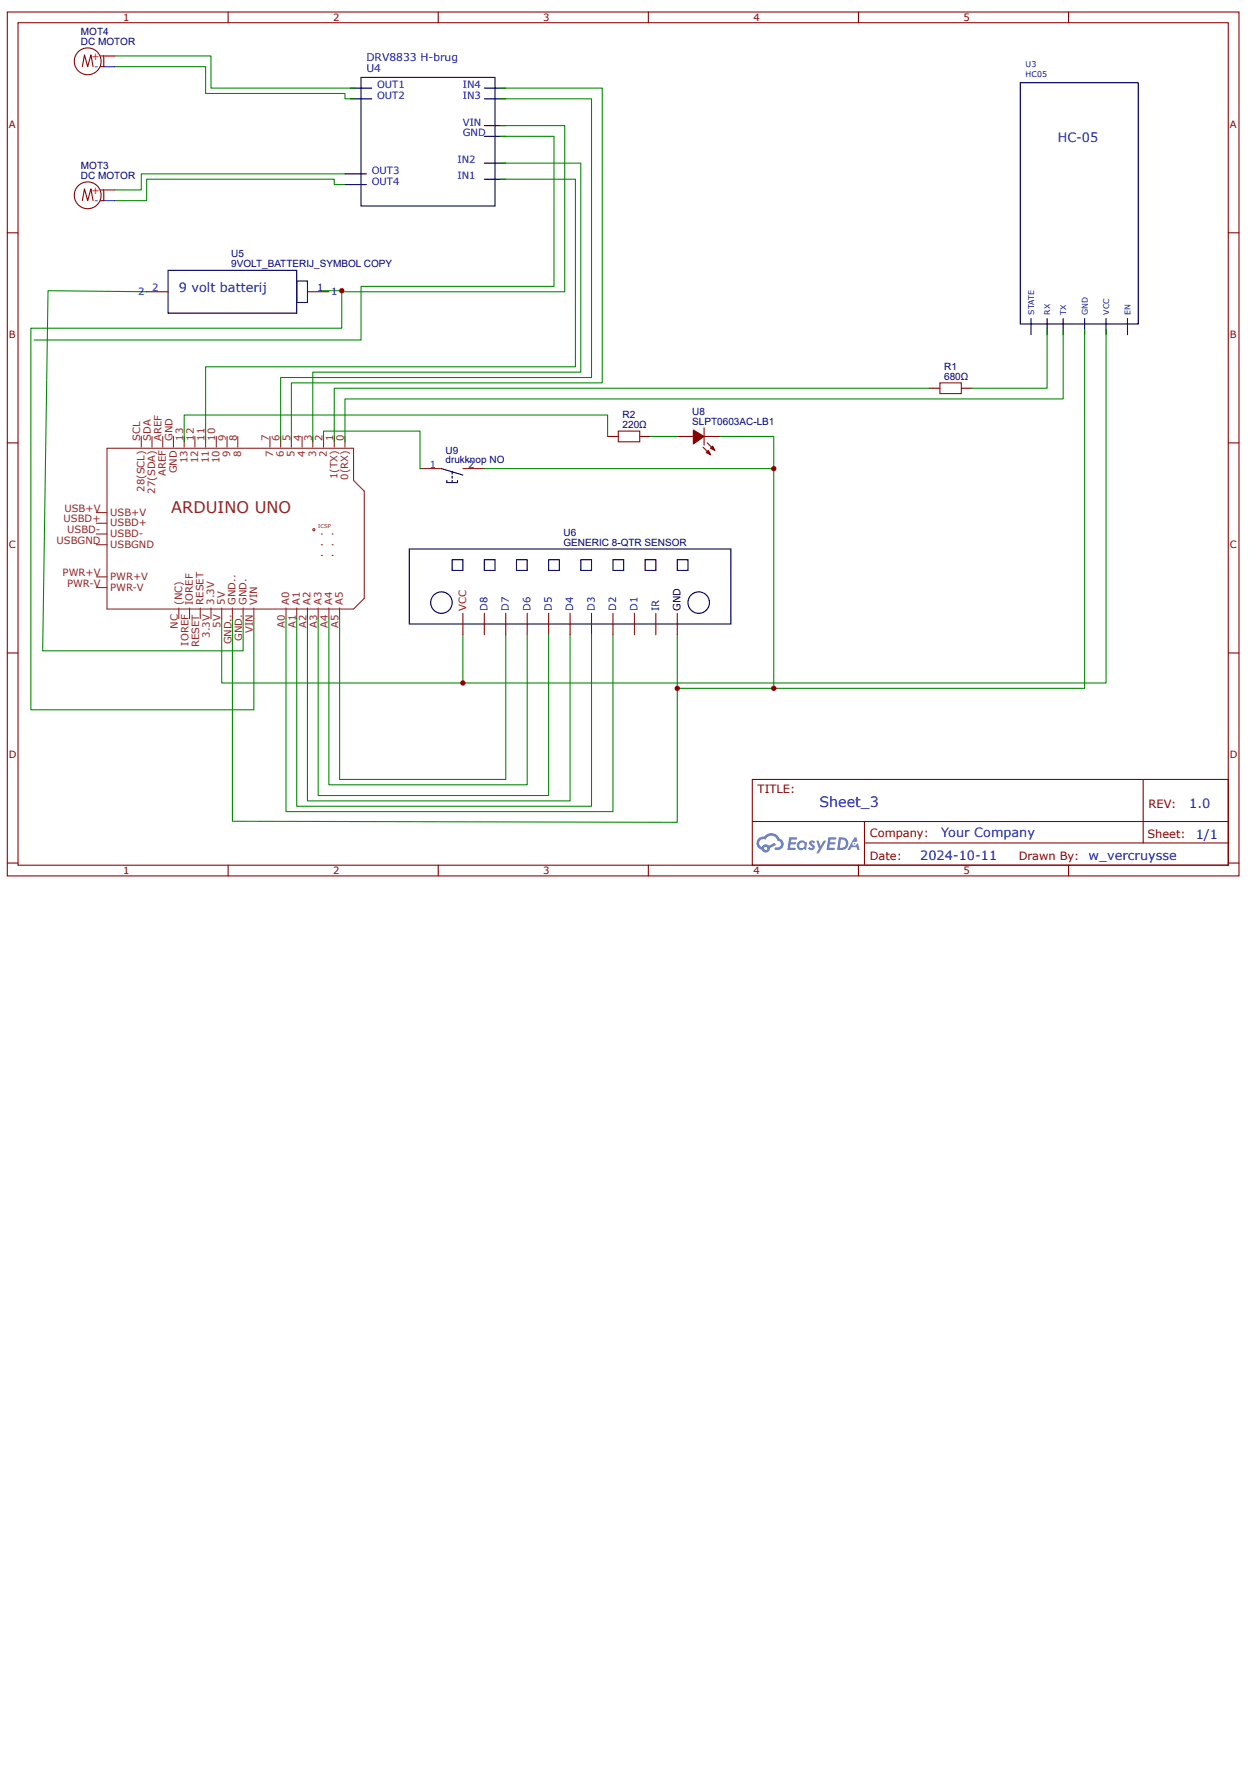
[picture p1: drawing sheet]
<svg xmlns="http://www.w3.org/2000/svg" width="210mm" height="297mm" viewBox="0 0 210 297" stroke-linecap="round" stroke-linejoin="round" font-family="sans-serif">
<g fill="none" stroke="#800" stroke-width=".18">
<path d="M1.2 2h205.5v144.2h-205.5zM3 3.8h201.9v140.6h-201.9zM38.1 2v1.8M73.1 2v1.8M108.2 2v1.8M143.2 2v1.8M178.3 2v1.8M1.2 38.8h1.8M204.9 38.8h1.8M1.2 73.9h1.8M204.9 73.9h1.8M1.2 109h1.8"/>
<path d="M204.9 109h1.8M125.5 130.1h79.4v14.3h-79.4zM125.5 137.1h79.4M144.2 137.1v7.1M190.7 130.1v10.6M1.2 144h1.8M38.1 144.4v1.8M73.1 144.4v1.8M108.2 144.4v1.8M143.2 144.4v1.8M144.2 140.7h60.7M178.3 144.4v1.8"/>
<path d="M204.9 144h1.8"/>
</g>
<g fill="#58f">
<path d="M135.1 140.3l.4-.1 .3 .1 .2 .2-.2 .3a.23 .23 0 0 0-.2-.2 .23 .23 0 0 0-.2 .1 .74 .74 0 0 1 .4 1l-.6 .1-.4-.2 .2-.3 .4 .2 .2-.2a.89 .89 0 0 1-.6-.8z"/>
<path d="M136.2 140.3h.4l.3 .9 .5-.9h.5l-1.3 2.1h-.4l.4-.8z"/>
<path d="M131.7 139.7l1.3 .1v.1l-.2 .2h-.8v.4h.7l.2 .2-.2 .2h-.8l-.1 .6h.8h.1v.3h-1.3z"/>
<path d="M138.2 139.7l1.3 .1 .1 .1-.2 .2h-.8l-.1 .4h.8l.1 .2-.2 .2h-.8v.6h.7h.2v.3h-1.4z"/>
<path d="M142.6 139.7h.3l.2 .7-.3 .1a.35 .35 0 0 0-.6 .2 .35 .35 0 0 0 .3 .4 .35 .35 0 0 0 .4-.3l.2-.1 .3 1.1h-.4l-.1-.4h-.8l-.3 .4h-.4z"/>
<path d="M140 139.7l-.3 2.1h.6a1.06 1.06 0 0 0 1.2-1.1 1.06 1.06 0 0 0-1.2-1zM140.3 140.1a.72 .72 0 0 1 .8 .8 .72 .72 0 0 1-1 .6z"/>
<path d="M133.3 140.4a.78 .78 0 0 0-.2 1.1 .78 .78 0 0 0 1.1 .2l.3 .1 .1-1.1-.3-.2a.71 .71 0 0 0-1-.1zM133.3 141a.47 .47 0 0 1 .9 0 .47 .47 0 0 1-.9 0z"/>
<path d="M126.5 139.9a1.12 1.12 0 0 0 .6 1.9 .71 .71 0 0 0 .8 .5 .71 .71 0 0 0 .6-.8l1-.5-.3-.4-.9 .5a.72 .72 0 0 0-1.2 .2 .7 .7 0 0 1-.4-.9 .7 .7 0 0 1 1-.3 1.05 1.05 0 0 1 1.1-.6 1.05 1.05 0 0 1 1 .8 .58 .58 0 0 1 .5 .7 .58 .58 0 0 1-.9 .4l-.2 .2a.89 .89 0 0 0 1.1 .1 .96 .96 0 0 0 .4-1 .96 .96 0 0 0-.6-.8 1.54 1.54 0 0 0-2.7-.3h-.3zM127.5 141.6a.27 .27 0 0 1 .5 0 .27 .27 0 0 1-.5 0z"/>
<circle cx="142.6" cy="140.8" r=".13"/>
</g>
<g fill="none" stroke="#080" stroke-width=".18">
<path d="M19.1 11.1h15.2v4.5h23.3v.9h1.7M19.1 9.3h16.1v5.4h24.1M83.5 14.7h17v49.2h-51.9v9.8M83.5 16.5h15.2v46.5h-51.9v10.7M57.6 30.8h-1.8v-.9h-31.3v3.6h-5.4M57.6 29h-34v2.7h-4.5M83.5 21h10.7v27.7h-36.8l-.4-.2M83.5 22.8h8.9v25h-32.2v8.9h-54.5M83.5 27.2h13.4v34.9h-44.7v11.6M83.5 29.9h12.5v31.3h-61.7v12.5M24.5 48.7l-16.5-.2-.9 60.1h33.5v-5.4M53.4 48.5h3.6v6.3h-51.8v63.6h37.2v-15.2"/>
<path d="M174.7 54.9v9.9h-12.5M177.4 54.9v11.7h-119.8v7.1M181 54.9v60h-68M184.5 54.9v59.1h-107.3M155 64.8h-99.2v8.9M37 103.2v10.8h40.2v-8.1M38.8 103.2v33.8l74.2 .2v-31.3"/>
</g>
<g fill="none" stroke="#000" stroke-width=".18">
<path d="M58.4 14.7h3.6M58.4 16.5h3.6M60.2 12.9h22.4v21.5h-22.4zM80.8 14.7h3.6M80.8 16.5h3.6M170.2 13.8h19.7v40.2h-19.7zM57.6 30.8h3.5M57.6 29h3.5M80.8 29.9h3.6M80.8 27.2h3.6M80.8 22.8h3.6M80.8 21h3.6"/>
<path d="M28 45.1h21.5v7.2h-21.5zM49.5 46.9h1.8v3.6h-1.8zM172 53.2v2.6M174.7 53.2v2.6M177.4 53.2v2.6M181 53.2v2.6M184.5 53.2v2.6M188.1 53.2v2.6M68.3 91.6h53.6v12.5h-53.6zM75.4 93.4h1.8v1.8h-1.8zM80.8 93.4h1.8v1.8h-1.8zM86.2 93.4h1.8v1.8h-1.8z"/>
<path d="M91.5 93.4h1.8v1.8h-1.8zM96.9 93.4h1.8v1.8h-1.8zM102.3 93.4h1.8v1.8h-1.8zM107.6 93.4h1.8v1.8h-1.8zM113 93.4h1.8v1.8h-1.8z"/>
<circle cx="73.7" cy="100.5" r="1.79"/>
<circle cx="116.6" cy="100.5" r="1.79"/>
</g>
<g fill="none" stroke="#800" stroke-width=".18">
<path d="M13.7 11.1l.4-1.9 .5 1.9 .6-1.9 .3 1.9M16.8 9.3h.5v1.8h-.5M13.7 33.5l.4-2 .5 2 .6-2 .3 2M16.8 31.7h.5v1.8h-.5M24.5 48.7h3.5M51.3 48.7h3.6M101.4 72.8h1.8M106.7 72.8h1.8M155 64.8h1.8M160.4 64.8h1.8M77.2 102.3v3.6M80.8 102.3v3.6"/>
<path d="M84.4 102.3v3.6M88 102.3v3.6M91.5 102.3v3.6M95.1 102.3v3.6M98.7 102.3v3.6M102.3 102.3v3.6M105.8 102.3v3.6M109.4 102.3v3.6M113 102.3v3.6"/>
<circle cx="14.6" cy="10.2" r="2.24"/>
<circle cx="14.6" cy="32.6" r="2.24"/>
</g>
<g fill="none" stroke="#8d2323" stroke-width=".18">
<path d="M17.9 74.8h41.1v5.4l1.8 1.7v17.9l-1.8 1.8h-41.1zM23.6 72.8v1.8M25.4 72.8v1.8M27.2 72.8v1.8M28.9 72.8v1.8M30.7 72.8v1.8M32.5 72.8v1.8M34.3 72.8v1.8M36.1 72.8v1.8M37.9 72.8v1.8M39.7 72.8v1.8M45 72.8v1.8"/>
<path d="M46.8 72.8v1.8M48.6 72.8v1.8M50.4 72.8v1.8M52.2 72.8v1.8M54 72.8v1.8M55.8 72.8v1.8M57.6 72.8v1.8M16.1 98h1.8M16.1 96.3h1.8M16.1 90.9h1.8M16.1 89.1h1.8M16.1 87.3h1.8"/>
<path d="M16.1 85.5h1.8M53.6 92.7h.1M53.6 90.9h.1M53.6 89.1h.1M55.4 89.1h.1M55.4 90.9h.1M55.4 92.7h.1M29.8 101.4v1.8M31.6 101.4v1.8M33.4 101.4v1.8M35.2 101.4v1.8M37 101.4v1.8"/>
<path d="M38.8 101.4v1.8M40.6 101.4v1.8M42.4 101.4v1.8M47.7 101.4v1.8M49.5 101.4v1.8M51.3 101.4v1.8M53.1 101.4v1.8M54.9 101.4v1.8M56.7 101.4v1.8"/>
<circle cx="52.4" cy="88.4" r=".18"/>
</g>
<path d="M17.3 11.1h1.8M17.3 33.5h1.8" fill="none" stroke="#00f" stroke-width=".18"/>
<path d="M17.3 9.3h1.8M17.3 31.7h1.8" fill="none" stroke="#f00" stroke-width=".18"/>
<path d="M103.2 71.9h3.5v1.8h-3.5zM156.8 63.9h3.6v1.8h-3.6z" fill="none" stroke="#a00000" stroke-width=".18"/>
<path d="M118.5 74.8l.4-.4 .4 .8z" fill="#800"/>
<path d="M118.5 74.8l.4-.4 .4 .8z" fill="none" stroke="#800" stroke-width=".18"/>
<path d="M117.8 75.5l.4-.3 .3 .7z" fill="#800"/>
<path d="M113 72.8h2.7M117.3 74.6l1.2 1.3M117.5 72.8h2.7M117.5 71.4v2.9M117.8 75.5l.4-.3 .3 .7zM118 73.9l1.3 1.3" fill="none" stroke="#800" stroke-width=".18"/>
<path d="M115.7 71.8l1.8 1-1.8 1.3z" fill="#800"/>
<path d="M70.1 78.2h3.6M77.2 78.2h3.6M115.7 71.8l1.8 1-1.8 1.3z" fill="none" stroke="#800" stroke-width=".18"/>
<path d="M54 73.7v-1.8h16.1v6.3M80.8 78.2h48.3M101.4 72.8v-3.5h-70.7v4.4M108.5 72.8h4.5M120.2 72.8h8.9v42.1M47.7 103.2v32.2h54.6v-29.5M49.5 103.2v31.3h49.2v-28.6M51.3 103.2v30.4h43.8v-27.7M53.1 103.2v29.5h38.4v-26.8M54.9 103.2v27.8h33.1v-25.1M56.7 103.2v26.9h27.7v-24.2" fill="none" stroke="#080" stroke-width=".18"/>
<path d="M73.7 78.2l3.5 1.1M75.4 78.7v.4M75.4 79.4v.4M74.5 80.2v.3h1.8v-.3M75.4 80.2v.3" fill="none" stroke="#000" stroke-width=".18"/>
<g fill="#c00">
<circle cx="57" cy="48.5" r=".45"/>
<circle cx="77.2" cy="114" r=".45"/>
<circle cx="113" cy="114.9" r=".45"/>
<circle cx="129.1" cy="114.9" r=".45"/>
<circle cx="129.1" cy="78.2" r=".45"/>
</g>
<text font-size="2.7" fill="#8d2323" x="28.6" y="85.5">ARDUINO UNO</text>
<text font-size="2.4" fill="#00f" x="136.7" y="134.6">Sheet_3</text>
<g font-size="2.1" fill="#00f">
<text x="176.5" y="23.6">HC-05</text>
<text x="29.8" y="48.7">9 volt batterij</text>
<text x="198.4" y="134.8">1.0</text>
<text x="153.5" y="143.6">2024-10-11</text>
<text x="157" y="139.6">Your Company</text>
<text x="181.6" y="143.5">w_vercruysse</text>
<text x="199.5" y="140">1/1</text>
</g>
<g font-size="1.9" fill="#800">
<text x="126.4" y="132.4">TITLE:</text>
<text x="191.6" y="134.8">REV:</text>
<text x="145.1" y="143.5">Date:</text>
<text x="145.1" y="139.6">Company:</text>
<text x="170" y="143.5">Drawn By:</text>
<text x="191.4" y="139.9">Sheet:</text>
</g>
<g font-size="1.8" fill="#00f">
<text x="61.1" y="10.2">DRV8833 H-brug</text>
<text x="61.1" y="12">U4</text>
</g>
<g font-size="1.7" fill="#000080">
<text x="13.5" y="5.8">MOT4</text>
<text x="13.5" y="7.5">DC MOTOR</text>
<text x="13.5" y="29.8">DC MOTOR</text>
<text x="13.5" y="28.2">MOT3</text>
<text x="38.6" y="44.6">9VOLT_BATTERIJ_SYMBOL COPY</text>
<text x="38.6" y="42.9">U5</text>
<text x="157.5" y="63.4">680Ω</text>
<text x="157.5" y="61.8">R1</text>
<text x="103.9" y="71.4">220Ω</text>
<text x="103.9" y="69.8">R2</text>
<text x="115.5" y="70.9">SLPT0603AC-LB1</text>
<text x="115.5" y="69.2">U8</text>
<text x="74.3" y="77.3">drukknop NO</text>
<text x="74.3" y="75.8">U9</text>
<text x="94" y="89.4">U6</text>
<text x="94" y="91.1">GENERIC 8-QTR SENSOR</text>
</g>
<g font-size="1.7" fill="#800">
<text x="20.5" y="3.5">1</text>
<text x="55.6" y="3.5">2</text>
<text x="90.6" y="3.5">3</text>
<text x="125.7" y="3.5">4</text>
<text x="160.7" y="3.5">5</text>
<text x="1.5" y="21.3">A</text>
<text x="205.2" y="21.3">A</text>
<text x="1.5" y="56.4">B</text>
<text x="205.2" y="56.4">B</text>
<text x="1.5" y="91.4">C</text>
<text x="205.2" y="91.4">C</text>
<text x="1.5" y="126.5">D</text>
<text x="205.2" y="126.5">D</text>
<text x="20.5" y="145.9">1</text>
<text x="55.6" y="145.9">2</text>
<text x="90.6" y="145.9">3</text>
<text x="125.7" y="145.9">4</text>
<text x="160.7" y="145.9">5</text>
</g>
<g font-size="1.7" fill="#f00">
<text x="15.3" y="10.1">+</text>
<text x="15.3" y="32.4">+</text>
</g>
<g font-size="1.7" fill="#00f">
<text x="15.7" y="11.7">-</text>
<text x="62.9" y="14.7">OUT1</text>
<text x="62.9" y="16.5">OUT2</text>
<text x="77.2" y="16.5">IN3</text>
<text x="77.2" y="14.7">IN4</text>
<text x="77.2" y="22.8">GND</text>
<text x="77.2" y="21">VIN</text>
<text x="62" y="29">OUT3</text>
<text x="76.3" y="29.9">IN1</text>
<text x="76.3" y="27.2">IN2</text>
<text x="15.7" y="34">-</text>
<text x="62" y="30.8">OUT4</text>
<text x="23" y="49.2">2</text>
<text x="25.4" y="48.5">2</text>
<text x="52.9" y="48.5">1</text>
<text x="55.2" y="49.2">1</text>
<text x="71.7" y="78">1</text>
<text x="78.1" y="78">2</text>
<text x="81.3" y="102" transform="rotate(-90 81.3 102)">D8</text>
<text x="84.9" y="102" transform="rotate(-90 84.9 102)">D7</text>
<text x="88.5" y="102" transform="rotate(-90 88.5 102)">D6</text>
<text x="92.1" y="102" transform="rotate(-90 92.1 102)">D5</text>
<text x="95.7" y="102" transform="rotate(-90 95.7 102)">D4</text>
<text x="99.2" y="102" transform="rotate(-90 99.2 102)">D3</text>
<text x="102.8" y="102" transform="rotate(-90 102.8 102)">D2</text>
<text x="106.4" y="102" transform="rotate(-90 106.4 102)">D1</text>
<text x="110" y="102" transform="rotate(-90 110 102)">IR</text>
</g>
<g font-size="1.7" fill="#8d2323">
<text x="23.4" y="73.5" transform="rotate(-90 23.4 73.5)">SCL</text>
<text x="25.2" y="73.5" transform="rotate(-90 25.2 73.5)">SDA</text>
<text x="27" y="73.5" transform="rotate(-90 27 73.5)">AREF</text>
<text x="28.8" y="73.5" transform="rotate(-90 28.8 73.5)">GND</text>
<text x="30.5" y="73.5" transform="rotate(-90 30.5 73.5)">13</text>
<text x="31.3" y="77.3" transform="rotate(-90 31.3 77.3)">13</text>
<text x="32.3" y="73.5" transform="rotate(-90 32.3 73.5)">12</text>
<text x="33.1" y="77.3" transform="rotate(-90 33.1 77.3)">12</text>
<text x="34.1" y="73.5" transform="rotate(-90 34.1 73.5)">11</text>
<text x="34.8" y="77.3" transform="rotate(-90 34.8 77.3)">11</text>
<text x="35.9" y="73.5" transform="rotate(-90 35.9 73.5)">10</text>
<text x="36.6" y="77.3" transform="rotate(-90 36.6 77.3)">10</text>
<text x="37.7" y="73.5" transform="rotate(-90 37.7 73.5)">9</text>
<text x="38.4" y="76.2" transform="rotate(-90 38.4 76.2)">9</text>
<text x="39.5" y="73.5" transform="rotate(-90 39.5 73.5)">8</text>
<text x="40.2" y="76.2" transform="rotate(-90 40.2 76.2)">8</text>
<text x="44.9" y="73.5" transform="rotate(-90 44.9 73.5)">7</text>
<text x="45.6" y="76.2" transform="rotate(-90 45.6 76.2)">7</text>
<text x="46.6" y="73.5" transform="rotate(-90 46.6 73.5)">6</text>
<text x="47.4" y="76.2" transform="rotate(-90 47.4 76.2)">6</text>
<text x="48.4" y="73.5" transform="rotate(-90 48.4 73.5)">5</text>
<text x="49.2" y="76.2" transform="rotate(-90 49.2 76.2)">5</text>
<text x="50.2" y="73.5" transform="rotate(-90 50.2 73.5)">4</text>
<text x="50.9" y="76.2" transform="rotate(-90 50.9 76.2)">4</text>
<text x="52" y="73.5" transform="rotate(-90 52 73.5)">3</text>
<text x="52.7" y="76.2" transform="rotate(-90 52.7 76.2)">3</text>
<text x="53.8" y="73.5" transform="rotate(-90 53.8 73.5)">2</text>
<text x="54.5" y="76.2" transform="rotate(-90 54.5 76.2)">2</text>
<text x="55.6" y="73.5" transform="rotate(-90 55.6 73.5)">1</text>
<text x="57.4" y="73.5" transform="rotate(-90 57.4 73.5)">0</text>
<text x="24.1" y="82" transform="rotate(-90 24.1 82)">28(SCL)</text>
<text x="25.9" y="82.4" transform="rotate(-90 25.9 82.4)">27(SDA)</text>
<text x="27.7" y="79.5" transform="rotate(-90 27.7 79.5)">AREF</text>
<text x="29.5" y="79" transform="rotate(-90 29.5 79)">GND</text>
<text x="56.3" y="79.9" transform="rotate(-90 56.3 79.9)">1(TX)</text>
<text x="58.1" y="80" transform="rotate(-90 58.1 80)">0(RX)</text>
<text x="10.6" y="87.1">USBD+</text>
<text x="10.8" y="85.3">USB+V</text>
<text x="11.2" y="88.9">USBD-</text>
<text x="18.4" y="89.6">USBD-</text>
<text x="18.4" y="87.9">USBD+</text>
<text x="18.4" y="86.1">USB+V</text>
<text x="9.4" y="90.7">USBGND</text>
<text x="18.4" y="91.4">USBGND</text>
<text x="10.5" y="96.1">PWR+V</text>
<text x="11.2" y="97.9">PWR-V</text>
<text x="18.4" y="98.6">PWR-V</text>
<text x="18.4" y="96.8">PWR+V</text>
<text x="30.4" y="100.9" transform="rotate(-90 30.4 100.9)">(NC)</text>
<text x="32.2" y="100.9" transform="rotate(-90 32.2 100.9)">IOREF</text>
<text x="33.9" y="100.9" transform="rotate(-90 33.9 100.9)">RESET</text>
<text x="35.7" y="100.9" transform="rotate(-90 35.7 100.9)">3.3V</text>
<text x="37.5" y="100.9" transform="rotate(-90 37.5 100.9)">5V</text>
<text x="39.3" y="100.9" transform="rotate(-90 39.3 100.9)">GND..</text>
<text x="41.1" y="100.9" transform="rotate(-90 41.1 100.9)">GND.</text>
<text x="42.9" y="100.9" transform="rotate(-90 42.9 100.9)">VIN</text>
<text x="48.3" y="100.9" transform="rotate(-90 48.3 100.9)">A0</text>
<text x="50" y="100.9" transform="rotate(-90 50 100.9)">A1</text>
<text x="51.8" y="100.9" transform="rotate(-90 51.8 100.9)">A2</text>
<text x="53.6" y="100.9" transform="rotate(-90 53.6 100.9)">A3</text>
<text x="55.4" y="100.9" transform="rotate(-90 55.4 100.9)">A4</text>
<text x="57.2" y="100.9" transform="rotate(-90 57.2 100.9)">A5</text>
<text x="29.7" y="104.9" transform="rotate(-90 29.7 104.9)">NC</text>
<text x="31.4" y="107.7" transform="rotate(-90 31.4 107.7)">IOREF</text>
<text x="33.2" y="108" transform="rotate(-90 33.2 108)">RESET</text>
<text x="35" y="106.4" transform="rotate(-90 35 106.4)">3.3V</text>
<text x="36.8" y="104.7" transform="rotate(-90 36.8 104.7)">5V</text>
<text x="38.6" y="107.5" transform="rotate(-90 38.6 107.5)">GND..</text>
<text x="40.4" y="106.9" transform="rotate(-90 40.4 106.9)">GND.</text>
<text x="42.2" y="105.6" transform="rotate(-90 42.2 105.6)">VIN</text>
<text x="47.5" y="104.7" transform="rotate(-90 47.5 104.7)">A0</text>
<text x="49.3" y="104.7" transform="rotate(-90 49.3 104.7)">A1</text>
<text x="51.1" y="104.7" transform="rotate(-90 51.1 104.7)">A2</text>
<text x="52.9" y="104.7" transform="rotate(-90 52.9 104.7)">A3</text>
<text x="54.7" y="104.7" transform="rotate(-90 54.7 104.7)">A4</text>
<text x="56.5" y="104.7" transform="rotate(-90 56.5 104.7)">A5</text>
</g>
<text font-size="1.7" fill="#c00" x="77.8" y="102" transform="rotate(-90 77.8 102)">VCC</text>
<text font-size="1.7" x="113.5" y="102" transform="rotate(-90 113.5 102)">GND</text>
<g font-size="1.3" fill="#00f">
<text x="171.1" y="11.1">U3</text>
<text x="171.1" y="12.9">HC05</text>
<text x="172.5" y="52.5" transform="rotate(-90 172.5 52.5)">STATE</text>
<text x="175.2" y="52.5" transform="rotate(-90 175.2 52.5)">RX</text>
<text x="177.9" y="52.5" transform="rotate(-90 177.9 52.5)">TX</text>
<text x="181.5" y="52.5" transform="rotate(-90 181.5 52.5)">GND</text>
<text x="185.1" y="52.5" transform="rotate(-90 185.1 52.5)">VCC</text>
<text x="188.6" y="52.5" transform="rotate(-90 188.6 52.5)">EN</text>
</g>
<text font-size=".9" fill="#8d2323" x="53.1" y="88">ICSP</text>
</svg>
